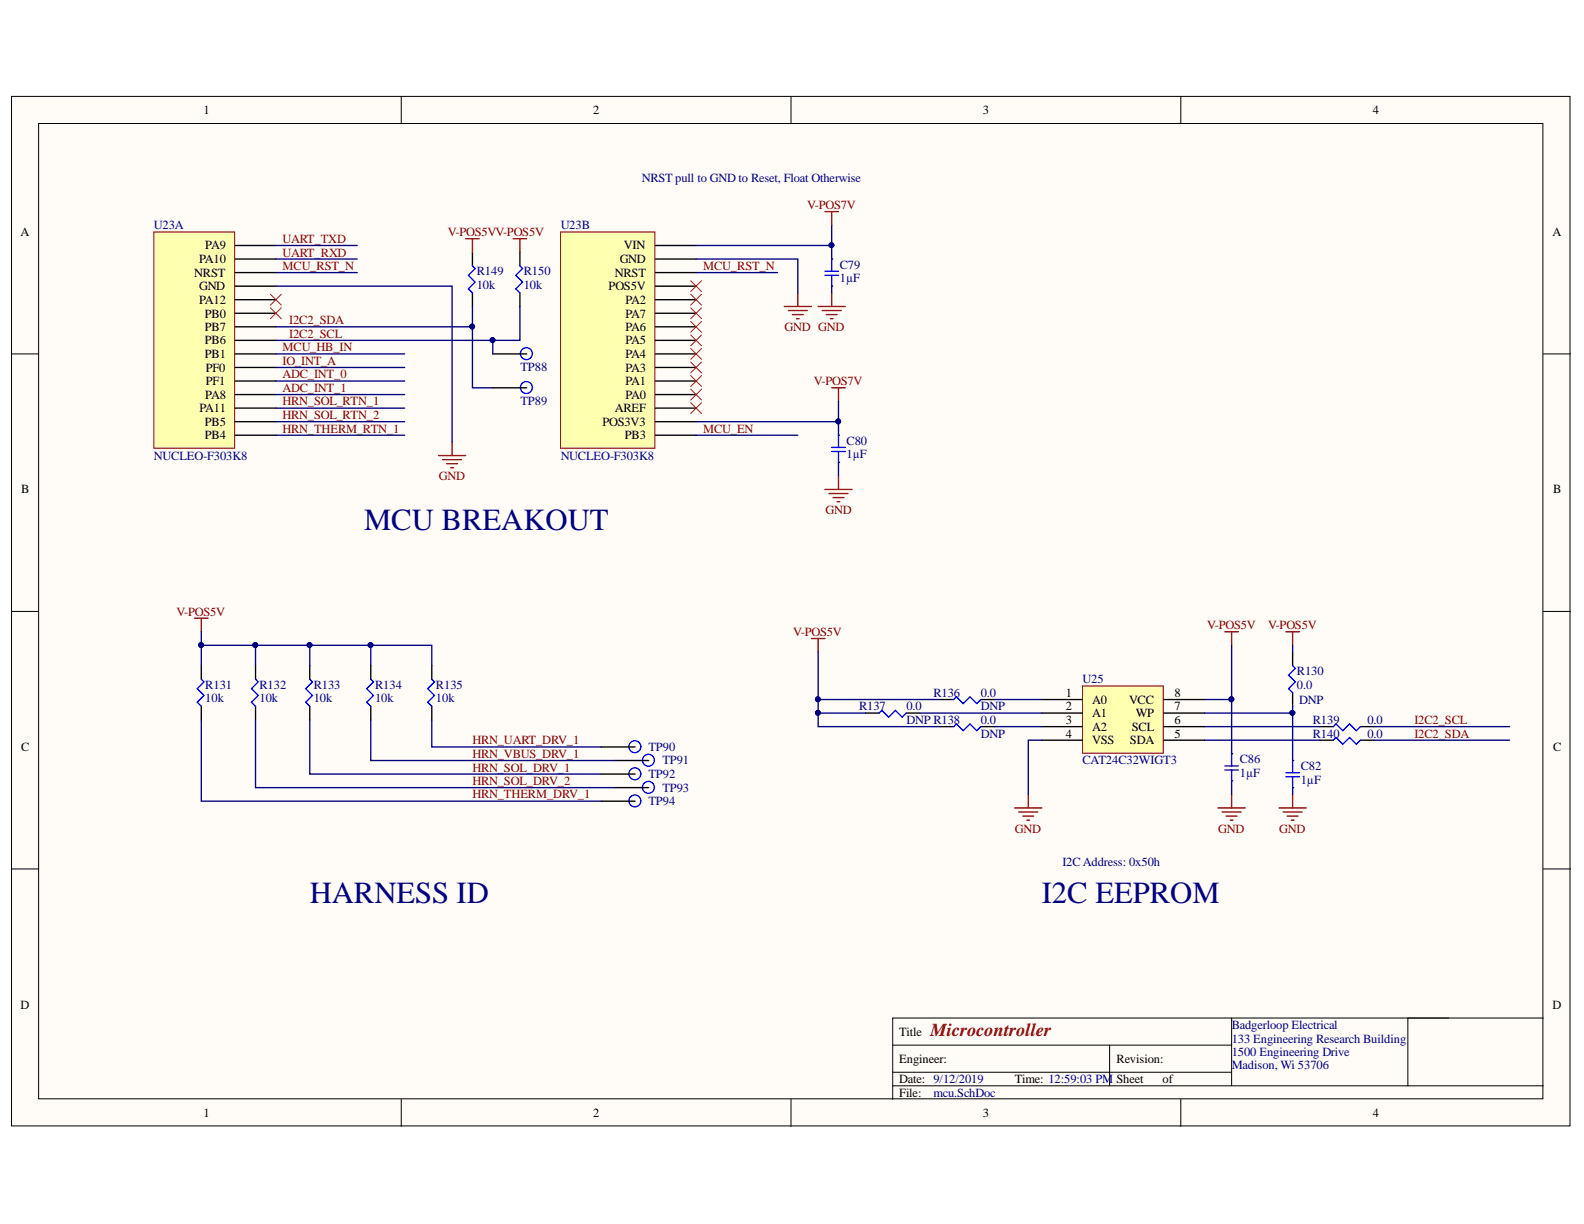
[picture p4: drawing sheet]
<svg xmlns="http://www.w3.org/2000/svg" width="279mm" height="216mm" viewBox="0 0 279 216" stroke-linecap="round" stroke-linejoin="round" font-family="sans-serif">
<g fill="#fffcf8" stroke="#000" stroke-width=".18">
<path d="M2 17h274.9v181.6h-274.9z"/>
<path d="M6.8 21.8h265.3v172h-265.3z"/>
</g>
<g fill="none" stroke="#000" stroke-width=".18">
<path d="M70.8 17v4.8M139.5 17v4.8M208.3 17v4.8M2 62.4h4.8M272.2 62.4h4.8M2 107.8h4.8M272.2 107.8h4.8M2 153.3h4.8M272.2 153.3h4.8M217.2 179.6v11.9M255.5 179.6h-98v14.3M272.2 179.6h-23.9v11.9"/>
<path d="M70.8 193.9v4.8M139.5 193.9v4.8M157.5 184.4h59.7M157.5 191.5h114.7M157.5 189.1h59.7M195.7 184.4v7.1M208.3 193.9v4.8"/>
</g>
<path d="M190.9 121h14.3v11.9h-14.3z" fill="#ffffb0" stroke="#800000" stroke-width=".18"/>
<g fill="none" stroke="#000" stroke-width=".24">
<path d="M228 115v2.4M152.7 125.8h2.4M159.9 125.8h2.3M165.8 123.4h2.4M165.8 128.2h2.4M173 123.4h2.4M173 128.2h2.4M183.8 123.4h7.1M183.8 125.8h7.1M183.8 128.2h7.1M183.8 130.6h7.1M205.3 123.4h7.2"/>
<path d="M205.3 125.8h7.2M205.3 128.2h7.2M205.3 130.6h7.2M228 134.1h.1M228 138.9h.1M228 122.2v2.4M232.8 128.2h2.4M232.8 130.6h2.4M240 128.2h2.4M240 130.6h2.4"/>
</g>
<path d="M228 117.4l.5 .5-1.2 1.2 1.2 1.2-1.2 1.2 .7 .7M155.1 125.8l.4-.5 1.2 1.2 1.2-1.2 1.2 1.2 .8-.7M168.2 123.4l.5-.5 1.2 1.2 1.2-1.2 1.2 1.2 .7-.7M168.2 128.2l.5-.5 1.2 1.2 1.2-1.2 1.2 1.2 .7-.7M226.8 137h2.4M226.8 136.3h2.4M228 134.1v2.2M228 137v1.9M235.2 128.2l.5-.5 1.2 1.2 1.1-1.2 1.2 1.2 .8-.7M235.2 130.6l.5-.5 1.2 1.2 1.1-1.2 1.2 1.2 .8-.7" fill="none" stroke="#00f" stroke-width=".24"/>
<g fill="none" stroke="#800000" stroke-width=".24">
<path d="M143.1 112.6h2.4M144.3 112.6v2.4M216 111.4h2.4M217.2 111.4v2.4M226.8 111.4h2.4M228 111.4v2.4M179 142.5h4.8M179.7 143.2h3.3M180.4 143.9h1.9M181.1 144.7h.5M181.4 140.1v2.4M225.6 142.5h4.8"/>
<path d="M226.3 143.2h3.4M227 143.9h2M227.8 144.7h.4M228 140.1v2.4"/>
</g>
<path d="M27.1 40.9h14.3v38.2h-14.3z" fill="#ffffb0" stroke="#800000" stroke-width=".18"/>
<g fill="none" stroke="#000" stroke-width=".24">
<path d="M41.5 57.6h7.2M41.5 55.3h7.2M41.5 52.9h7.2M41.5 50.5h7.2M41.5 48.1h7.2M41.5 45.7h7.2M41.5 43.3h7.2M41.5 76.8h7.2M41.5 74.4h7.2M41.5 72h7.2M41.5 69.6h7.2M41.5 67.2h7.2"/>
<path d="M41.5 64.8h7.2M41.5 62.4h7.2M41.5 60h7.2"/>
</g>
<path d="M98.9 40.9h16.6v38.2h-16.6z" fill="#ffffb0" stroke="#800000" stroke-width=".18"/>
<g fill="none" stroke="#000" stroke-width=".24">
<path d="M83.3 44.5v2.4M83.3 51.7v2.4M91.7 44.5v2.4M91.7 51.7v2.4M115.6 43.3h7.2M115.6 45.7h7.2M115.6 48.1h7.2M115.6 50.5h7.2M115.6 52.9h7.2M115.6 55.3h7.2M115.6 57.6h7.2M146.7 45.7h.1"/>
<path d="M146.7 50.5h.1M86.9 62.4h6M86.9 68.4h6M115.6 60h7.2M115.6 62.4h7.2M115.6 64.8h7.2M115.6 67.2h7.2M115.6 69.6h7.2M115.6 72h7.2M115.6 74.4h7.2M115.6 76.8h7.2M147.9 76.8h.1"/>
<path d="M147.9 81.6h.1M35.5 117.4v2.4M45.1 117.4v2.4M54.6 117.4v2.4M65.4 117.4v2.4M76.2 117.4v2.4M35.5 124.6v2.4M45.1 124.6v2.4M54.6 124.6v2.4M65.4 124.6v2.4M76.2 124.6v2.4M106.1 136.5h5.9"/>
<path d="M106.1 131.8h5.9M108.4 138.9h6M108.4 134.1h6M217.2 133h.1M217.2 137.7h.1M106.1 141.3h5.9"/>
</g>
<g fill="none" stroke="#800000" stroke-width=".24">
<path d="M145.5 37.3h2.4M146.7 37.3v2.4M82.1 42.1h2.4M83.3 42.1v2.4M90.5 42.1h2.4M91.7 42.1v2.4M138.3 54.1h4.8M139 54.8h3.4M139.8 55.5h1.9M140.5 56.2h.5M140.7 51.7v2.4M144.3 54.1h4.8"/>
<path d="M145 54.8h3.4M145.7 55.5h2M146.5 56.2h.4M146.7 51.7v2.4M79.7 78v2.4M146.7 68.4h2.4M147.9 68.4v2.4M77.4 80.4h4.7M78.1 81.1h3.3M78.8 81.8h1.9M79.5 82.5h.5M145.5 86.3h4.8"/>
<path d="M146.2 87.1h3.4M146.9 87.8h2M147.7 88.5h.4M147.9 83.9v2.4M34.3 109h2.4M35.5 109v2.4M214.9 142.5h4.7M215.6 143.2h3.3M216.3 143.9h1.9M217 144.7h.5M217.2 140.1v2.4"/>
</g>
<g fill="none" stroke="#00f" stroke-width=".24">
<path d="M83.3 46.9l.5 .5-1.2 1.2 1.2 1.2-1.2 1.2 .7 .7M91.7 46.9l.5 .5-1.2 1.2 1.2 1.2-1.2 1.2 .7 .7M145.5 48.6h2.4M145.5 47.8h2.4M146.7 45.7v2.1M146.7 48.6v1.9M146.7 79.6h2.4M146.7 78.9h2.4M147.9 76.8v2.1M147.9 79.6v2M35.5 119.8l.5 .5-1.2 1.2 1.2 1.2-1.2 1.2 .7 .7M45.1 119.8l.5 .5-1.2 1.2 1.2 1.2-1.2 1.2 .7 .7"/>
<path d="M54.6 119.8l.5 .5-1.2 1.2 1.2 1.2-1.2 1.2 .7 .7M65.4 119.8l.5 .5-1.2 1.2 1.2 1.2-1.2 1.2 .7 .7M76.2 119.8l.4 .5-1.2 1.2 1.2 1.2-1.2 1.2 .8 .7M216 135.8h2.4M216 135.1h2.4M217.2 133v2.1M217.2 135.8v1.9"/>
<circle cx="92.9" cy="62.4" r="1.05"/>
<circle cx="92.9" cy="68.4" r="1.05"/>
<circle cx="112" cy="136.5" r="1.05"/>
<circle cx="112" cy="131.7" r="1.05"/>
<circle cx="114.4" cy="138.9" r="1.05"/>
<circle cx="114.4" cy="134.1" r="1.05"/>
<circle cx="112" cy="141.3" r="1.05"/>
</g>
<g fill="none" stroke="#f00" stroke-width=".18">
<path d="M47.7 54.3l1.9 1.9M47.7 51.9l1.9 1.9M49.6 54.3l-1.9 1.9M49.6 51.9l-1.9 1.9M121.8 49.5l1.9 1.9M121.8 51.9l1.9 1.9M121.8 54.3l1.9 1.9M121.8 56.7l1.9 1.9M121.8 59.1l1.9 1.9M123.7 49.5l-1.9 1.9M123.7 51.9l-1.9 1.9M123.7 54.3l-1.9 1.9"/>
<path d="M123.7 56.7l-1.9 1.9M123.7 59.1l-1.9 1.9M121.8 61.5l1.9 1.9M121.8 63.9l1.9 1.9M121.8 66.3l1.9 1.9M121.8 68.6l1.9 2M121.8 71l1.9 1.9M123.7 61.5l-1.9 1.9M123.7 63.9l-1.9 1.9M123.7 66.3l-1.9 1.9M123.7 68.6l-1.9 2M123.7 71l-1.9 1.9"/>
</g>
<g fill="none" stroke="#000080" stroke-width=".24">
<path d="M146.7 39.7v3.6h-23.9M48.7 50.5h31v27.5M48.7 48.1h14.3M48.7 43.3h14.3M48.7 45.7h14.3M83.3 54.1v3.5h-34.6M83.3 57.6v10.8h3.6M91.7 54.1v5.9h-43M122.8 45.7h17.9v6M122.8 48.1h14.3M146.7 43.3v2.4M146.7 50.5v1.2"/>
<path d="M48.7 72h22.7M48.7 74.4h22.7M48.7 76.8h22.7M48.7 69.6h22.7M48.7 67.2h22.7M48.7 64.8h22.7M48.7 62.4h22.7M86.9 60v2.4M122.8 76.8h17.9M147.9 70.8v3.6h-25.1M147.9 74.4v2.4M147.9 81.6v2.3"/>
<path d="M35.5 113.8h40.7v3.6M35.5 111.4v6M45.1 113.8v3.6M54.6 113.8v3.6M65.4 113.8v3.6M144.3 115v8.4h21.5M217.2 113.8v9.6h-4.7M228 113.8v1.2M35.5 127v14.3h70.6M45.1 127v11.9h63.3M54.6 127v9.5h51.5M65.4 127v7.1h43"/>
<path d="M76.2 127v4.8h29.9M144.3 123.4v2.4h8.4M144.3 125.8v2.4h21.5M162.2 125.8h21.6M175.4 128.2h8.4M175.4 123.4h8.4M183.8 130.6h-2.4v9.5M212.5 130.6h20.3M212.5 128.2h20.3M217.2 123.4v9.6M217.2 137.7v2.4M228 124.6v1.2h-15.5"/>
<path d="M228 125.8v8.3M228 138.9v1.2M242.4 130.6h23.9M242.4 128.2h23.9"/>
</g>
<g fill="#000080" stroke="#000080" stroke-width=".18">
<circle cx="217.2" cy="123.3" r=".43"/>
<circle cx="228" cy="125.7" r=".43"/>
<circle cx="144.3" cy="123.3" r=".43"/>
<circle cx="144.3" cy="125.7" r=".43"/>
<circle cx="146.7" cy="43.3" r=".43"/>
<circle cx="65.4" cy="113.8" r=".43"/>
<circle cx="54.6" cy="113.8" r=".43"/>
<circle cx="45" cy="113.8" r=".43"/>
<circle cx="35.5" cy="113.8" r=".43"/>
<circle cx="83.3" cy="57.6" r=".43"/>
<circle cx="86.9" cy="60" r=".43"/>
<circle cx="147.8" cy="74.3" r=".43"/>
</g>
<g font-size="5.4" fill="#000080">
<text x="64.2" y="93.6">MCU BREAKOUT</text>
<text x="54.7" y="159.3">HARNESS ID</text>
<text x="183.8" y="159.3">I2C EEPROM</text>
</g>
<text font-size="3.2" fill="#800000" x="164.1" y="182.7">Microcontroller</text>
<g font-size="2.2">
<text x="35.9" y="20.1">1</text>
<text x="104.7" y="20.1">2</text>
<text x="173.3" y="20.1">3</text>
<text x="242.1" y="20.1">4</text>
<text x="3.6" y="41.6">A</text>
<text x="273.9" y="41.6">A</text>
<text x="35.1" y="46.4">PA10</text>
<text x="36.2" y="44">PA9</text>
<text x="109.3" y="46.4">GND</text>
<text x="110.1" y="44">VIN</text>
<text x="34.3" y="48.8">NRST</text>
<text x="35.1" y="53.6">PA12</text>
<text x="35.1" y="51.2">GND</text>
<text x="107.4" y="51.2">POS5V</text>
<text x="108.5" y="48.8">NRST</text>
<text x="110.3" y="53.6">PA2</text>
<text x="36.1" y="58.4">PB7</text>
<text x="36.1" y="56">PB0</text>
<text x="110.3" y="56">PA7</text>
<text x="110.3" y="58.4">PA6</text>
<text x="36.1" y="63.2">PB1</text>
<text x="36.1" y="60.7">PB6</text>
<text x="36.3" y="65.6">PF0</text>
<text x="110.3" y="60.7">PA5</text>
<text x="110.3" y="63.2">PA4</text>
<text x="110.3" y="65.6">PA3</text>
<text x="36.2" y="70.3">PA8</text>
<text x="36.3" y="67.9">PF1</text>
<text x="110.3" y="67.9">PA1</text>
<text x="110.3" y="70.3">PA0</text>
<text x="35.2" y="72.8">PA11</text>
<text x="36.1" y="77.5">PB4</text>
<text x="36.1" y="75.1">PB5</text>
<text x="106.3" y="75.1">POS3V3</text>
<text x="108.5" y="72.8">AREF</text>
<text x="110.2" y="77.5">PB3</text>
<text x="3.7" y="87">B</text>
<text x="273.9" y="87">B</text>
<text x="188" y="122.9">1</text>
<text x="188" y="125.3">2</text>
<text x="192.6" y="124.1">A0</text>
<text x="199.1" y="124.1">VCC</text>
<text x="207.2" y="125.3">7</text>
<text x="207.2" y="122.9">8</text>
<text x="188" y="127.7">3</text>
<text x="188" y="130.1">4</text>
<text x="192.6" y="126.5">A1</text>
<text x="192.6" y="128.9">A2</text>
<text x="192.6" y="131.3">VSS</text>
<text x="199.3" y="131.3">SDA</text>
<text x="199.7" y="128.9">SCL</text>
<text x="200.3" y="126.5">WP</text>
<text x="207.2" y="130.1">5</text>
<text x="207.2" y="127.7">6</text>
<text x="3.7" y="132.5">C</text>
<text x="273.9" y="132.5">C</text>
<text x="3.6" y="177.9">D</text>
<text x="273.9" y="177.9">D</text>
<text x="158.6" y="182.7">Title</text>
<text x="158.6" y="187.4">Engineer:</text>
<text x="158.6" y="191.1">Date: 9/12/2019</text>
<text x="179" y="191.1">Time: 12:59:03 PM</text>
<text x="196.9" y="187.4">Revision:</text>
<text x="196.9" y="191.1">Sheet</text>
<text x="205.1" y="191.1">of</text>
<text x="35.9" y="197">1</text>
<text x="104.7" y="197">2</text>
<text x="158.6" y="193.5">File:</text>
<text x="173.3" y="197">3</text>
<text x="242.1" y="197">4</text>
</g>
<g font-size="2.2" fill="#000080">
<text x="113.2" y="32.1">NRST pull to GND to Reset, Float Otherwise</text>
<text x="27.2" y="40.4">U23A</text>
<text x="98.9" y="40.4">U23B</text>
<text x="148.1" y="47.4">C79</text>
<text x="84.1" y="48.6">R149</text>
<text x="84.1" y="50.9">10k</text>
<text x="92.4" y="48.6">R150</text>
<text x="92.4" y="50.9">10k</text>
<text x="148.1" y="49.7">1µF</text>
<text x="91.8" y="65.5">TP88</text>
<text x="91.8" y="71.4">TP89</text>
<text x="27.2" y="81.1">NUCLEO-F303K8</text>
<text x="98.9" y="81.1">NUCLEO-F303K8</text>
<text x="149.3" y="78.4">C80</text>
<text x="149.3" y="80.9">1µF</text>
<text x="228.8" y="119.1">R130</text>
<text x="36.2" y="121.5">R131</text>
<text x="36.2" y="123.8">10k</text>
<text x="45.8" y="121.5">R132</text>
<text x="45.8" y="123.8">10k</text>
<text x="55.3" y="121.5">R133</text>
<text x="55.3" y="123.8">10k</text>
<text x="66.2" y="121.5">R134</text>
<text x="66.2" y="123.8">10k</text>
<text x="76.9" y="121.5">R135</text>
<text x="76.9" y="123.8">10k</text>
<text x="151.5" y="125.3">R137</text>
<text x="159.9" y="125.3">0.0</text>
<text x="164.6" y="122.9">R136</text>
<text x="173" y="125.3">DNP</text>
<text x="173" y="122.9">0.0</text>
<text x="190.9" y="120.5">U25</text>
<text x="228.8" y="121.5">0.0</text>
<text x="229.2" y="124.1">DNP</text>
<text x="159.9" y="127.7">DNP R138</text>
<text x="173" y="130.1">DNP</text>
<text x="173" y="127.7">0.0</text>
<text x="231.6" y="127.7">R139</text>
<text x="231.6" y="130.1">R140</text>
<text x="241.2" y="127.7">0.0</text>
<text x="241.2" y="130.1">0.0</text>
<text x="114.4" y="137.3">TP92</text>
<text x="114.4" y="132.5">TP90</text>
<text x="116.8" y="134.8">TP91</text>
<text x="190.9" y="134.8">CAT24C32WIGT3</text>
<text x="218.7" y="134.7">C86</text>
<text x="218.7" y="137">1µF</text>
<text x="229.4" y="135.9">C82</text>
<text x="114.4" y="142">TP94</text>
<text x="116.8" y="139.7">TP93</text>
<text x="229.4" y="138.2">1µF</text>
<text x="187.4" y="152.8">I2C Address: 0x50h</text>
<text x="217.3" y="181.5">Badgerloop Electrical</text>
<text x="217.3" y="183.9">133 Engineering Research Building</text>
<text x="217.3" y="186.3">1500 Engineering Drive</text>
<text x="217.3" y="188.6">Madison, Wi 53706</text>
<text x="164.6" y="193.5">mcu.SchDoc</text>
</g>
<g font-size="2.2" fill="#800000">
<text x="79" y="41.6">V-POS5VV-POS5V</text>
<text x="142.4" y="36.9">V-POS7V</text>
<text x="49.8" y="47.6">MCU_RST_N</text>
<text x="49.8" y="42.8">UART_TXD</text>
<text x="49.8" y="45.3">UART_RXD</text>
<text x="124" y="47.6">MCU_RST_N</text>
<text x="51" y="57.2">I2C2_SDA</text>
<text x="51" y="59.6">I2C2_SCL</text>
<text x="138.4" y="58.4">GND GND</text>
<text x="49.8" y="64.4">IO_INT_A</text>
<text x="49.8" y="61.9">MCU_HB_IN</text>
<text x="49.8" y="71.5">HRN_SOL_RTN_1</text>
<text x="49.8" y="66.7">ADC_INT_0</text>
<text x="49.8" y="69.1">ADC_INT_1</text>
<text x="143.6" y="67.9">V-POS7V</text>
<text x="49.8" y="73.9">HRN_SOL_RTN_2</text>
<text x="49.8" y="76.3">HRN_THERM_RTN_1</text>
<text x="124" y="76.3">MCU_EN</text>
<text x="77.4" y="84.7">GND</text>
<text x="145.6" y="90.7">GND</text>
<text x="31.1" y="108.6">V-POS5V</text>
<text x="139.9" y="112.2">V-POS5V</text>
<text x="212.9" y="111">V-POS5V</text>
<text x="223.7" y="111">V-POS5V</text>
<text x="83.3" y="131.3">HRN_UART_DRV_1</text>
<text x="249.5" y="127.7">I2C2_SCL</text>
<text x="249.5" y="130.1">I2C2_SDA</text>
<text x="83.3" y="133.7">HRN_VBUS_DRV_1</text>
<text x="83.3" y="136.1">HRN_SOL_DRV_1</text>
<text x="83.3" y="138.5">HRN_SOL_DRV_2</text>
<text x="83.3" y="140.8">HRN_THERM_DRV_1</text>
<text x="179" y="146.8">GND</text>
<text x="214.9" y="146.8">GND</text>
<text x="225.6" y="146.8">GND</text>
</g>
</svg>
